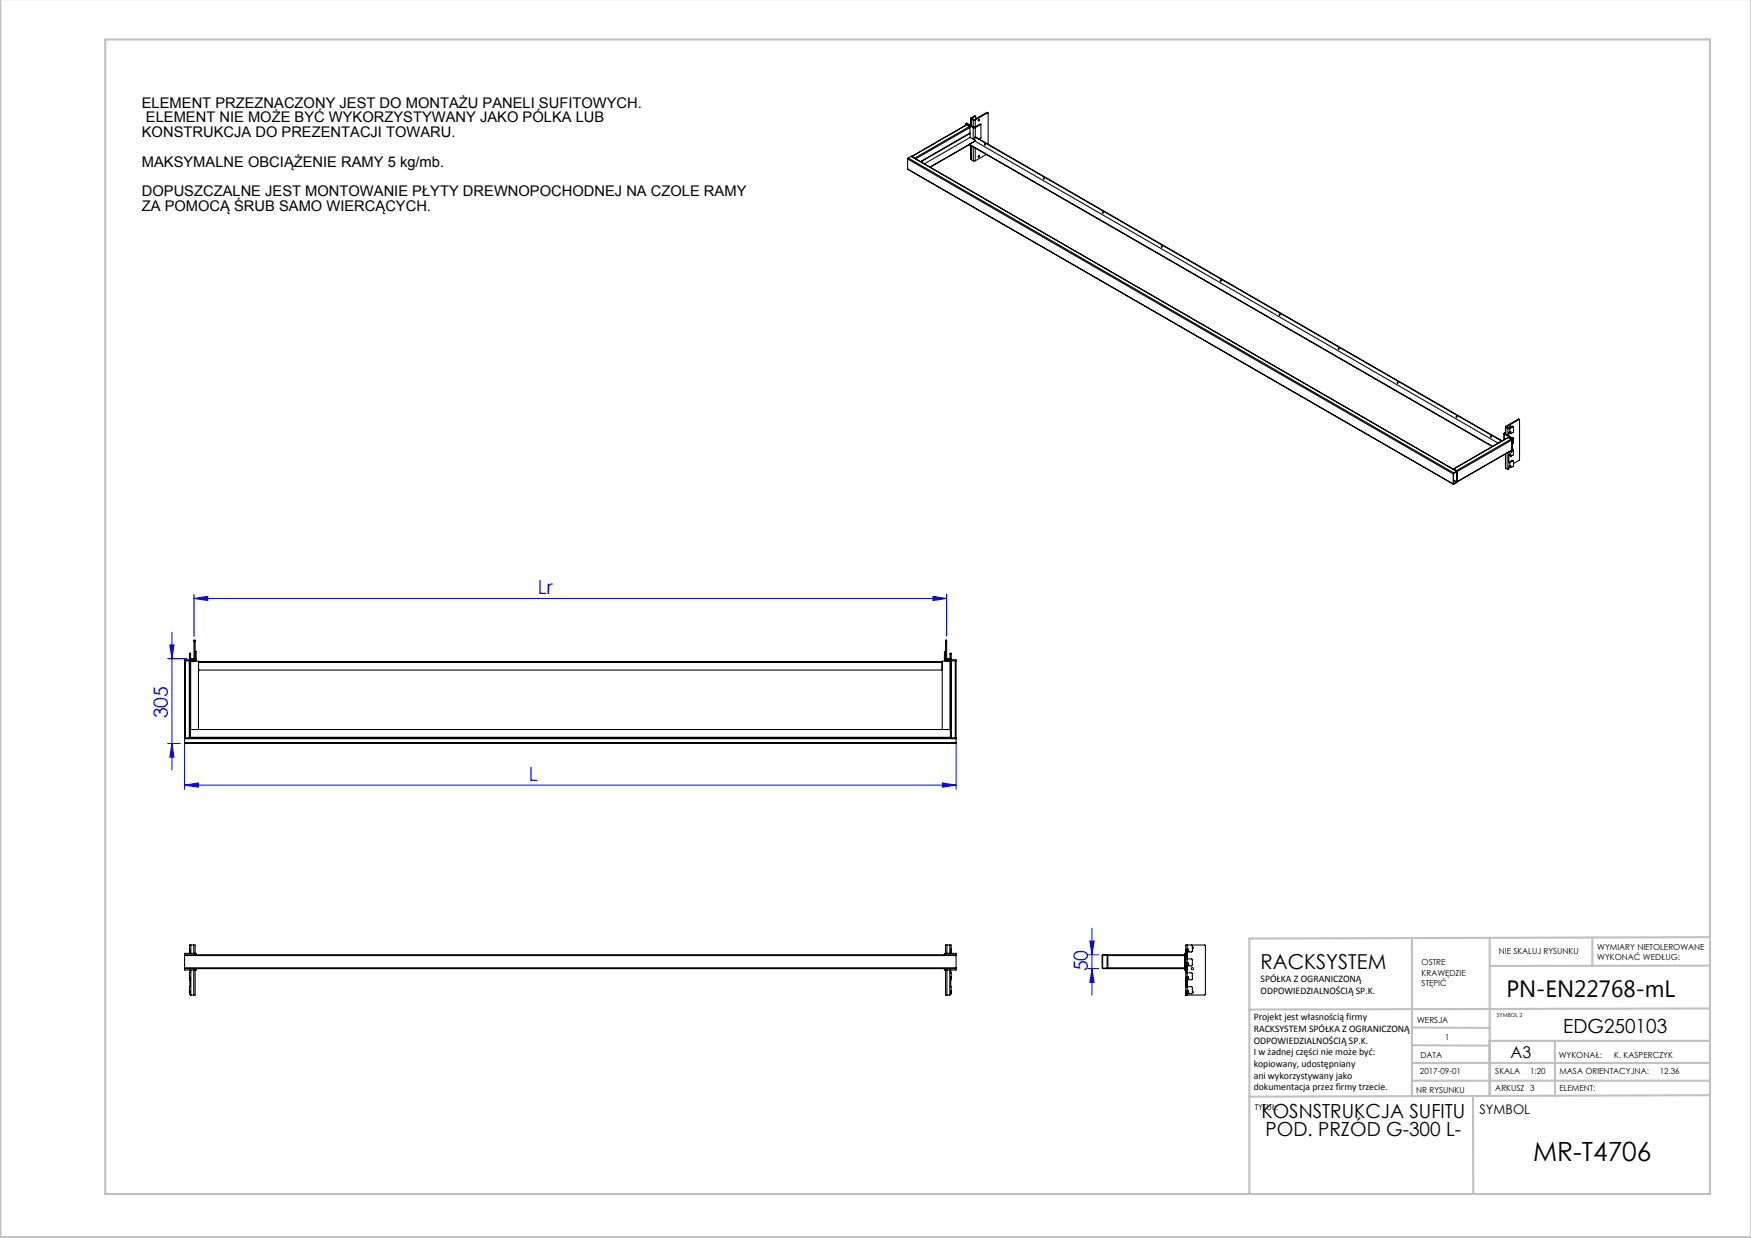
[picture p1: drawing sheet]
<svg xmlns="http://www.w3.org/2000/svg" width="420mm" height="297mm" viewBox="0 0 420 297" stroke-linecap="round" stroke-linejoin="round" font-family="sans-serif">
<g fill="none" stroke="#c0c0c0" stroke-width=".5">
<path d="M.1 -.1v296.9h419.9M25.2 9.5h385v276.9h-385zM338.7 225.2v37.8M357.3 225v37.9v-13.2M382 225.4v6.3M410.1 224.8l-110.4 .4v61.2M410.1 231.7h-52.8M338.7 259.3h71.5M338.7 255h71.5M338.7 250.8l18.6 .1M338.7 246.5l18.6 .1M357.3 249.7h52.9"/>
<path d="M373 249.7v13.2M410.1 241.9l-110.4 .3M353.3 262.9l.1 23.5M410.2 262.7l-110.5 .4"/>
</g>
<g fill="none" stroke="#00f" stroke-width=".24">
<path d="M40.2 158h4.6M40.7 154.7h1l-.5 3.3zM41.2 151.7v33M46.5 143.6l3.3-.5v1zM46.5 142.6v10.2M46.5 143.6h180.6M223.8 143.1l3.3 .5-3.3 .5zM227.1 142.6v10M40.2 178.3h3.1M41.2 178.3l.5 3.4h-1zM44.3 178v11.3M229.3 178v11.3"/>
<path d="M44.3 188.3l3.3-.5v1.1zM44.3 188.3h185M226 187.8l3.3 .5-3.3 .6zM260.9 229h2.7M260.9 232.4h2.7M261.4 225.7h1l-.5 3.3zM261.9 232.4l.5 3.3h-1zM261.9 222.7v16"/>
</g>
<g fill="#00f">
<path d="M226 187.8l3.3 .5-3.3 .6zM44.3 188.3l3.3-.5v1.1z"/>
<path d="M46.5 143.6l3.3-.5v1zM223.8 143.1l3.3 .5-3.3 .5z"/>
<path d="M261.4 225.7h1l-.5 3.3zM261.9 232.4l.5 3.3h-1z"/>
<path d="M40.7 154.7h1l-.5 3.3zM41.2 178.3l.5 3.4h-1z"/>
</g>
<g fill="none" stroke="#000" stroke-width=".25">
<path d="M217.7 38.1l130.9 75.6M217.7 38.1v2.4M217.8 37.9l-.1 .2M217.8 37.9l130.9 75.5M218.5 37.5l130.9 75.6M218.5 37.5l-.7 .4M218.6 37.5h-.1M218.6 37.5l130.9 75.6M218.8 37.5h-.1M218.8 37.5l.6 .4M219.4 37.9l.2 .2M221 38.6l.1 .1"/>
<path d="M221 38.6l11.7-6.6-11.6 6.7M221 38.6v.3M221.1 38.7v.2M231.7 29.6v.4M231.7 29.6l1.7 1M231.7 29.6l.2-.1 1.7 1M231.8 30l-13.1 7.5M231.8 30l-13 7.5M231.8 30l.7 .4M232.5 30.4l.1 .2M232.5 30.4l-13.1 7.5M232.6 34.7v.1"/>
<path d="M232.6 34.6v.2M232.6 34.7l-9.5 5.4M232.6 34.7l125.4 72.4M232.6 34.8l125.3 72.3M232.6 30.6l.1 2.4M232.6 30.6l-13 7.5M232.7 33l-11 6.3M232.7 33l1.1 .6M232.9 34.9l.1 3.4M232.9 28.4v1.7M233 38.3h.1M233 28.2v.3"/>
<path d="M233 28.2l.2 .1M233 28.5l.4 .3M233 28.5v1.6M233 35v3.3M233 38.3l.4 .3M233.2 28.3v.1M233.2 28.4l-.2 .1M233.2 28.4l.4 .3M233.4 30.6h.5M233.4 30.6v2.8M233.4 38.6h.5M233.4 28.8h.5"/>
<path d="M233.4 28.8v1.6M233.4 35.3v3.3M233.6 30.5h.1M233.6 30.5l-.2 .1M233.6 28.7h.1M233.6 28.7l-.2 .1M233.7 27.8l.3 .1M233.7 27.8l-.7 .4M233.7 27.8l.2 .1M233.7 28.7l.2 .1M233.7 30.5l.2 .1M233.8 33.9l-1.2 .8"/>
<path d="M233.8 33.9l125.5 72.4M233.8 33.8l-10.8 6.3M233.9 27.9l.1 .1v.5M233.9 27.9l-.7 .4M233.9 28.8v1.6M233.9 35.5v3.1M233.9 30.6v2.3M233.9 32.9l-.1 1M233.9 32.9l126 72.7M234 32.9h-.1M234 32.9l125.9 72.7M234.8 28.6l-.2 .3"/>
<path d="M234.8 37.4l-.2 .2M235.3 29.8v3.3l-.4 .3M235.3 29.8l-.2-.1-1.4 .8M235.3 29.8l-1.4 .8M236.1 34.6l.2 .2zM236.2 34.6l.1 .1M236.6 37.1l-2.7 1.5M236.7 27l.3 .1M236.7 27l-3 1.7M236.7 27l.2 .1M236.9 27.1l.1 .1v7.4M236.9 27.1l-3 1.7"/>
<path d="M217.7 40.5l130.9 75.7M217.7 40.5l130.9 75.6M250.3 42.7l.1 .3zM250.3 42.7l.1 .2M264.4 50.9l.2 .2zM264.5 50.9l.1 .2M278.6 59.1l.1 .2zM278.6 59.1l.1 .1M292.7 67.2l.1 .2zM292.8 67.2l.1 .2M306.9 75.4l.1 .2zM306.9 75.4l.1 .2"/>
<path d="M321 83.5l.1 .3zM321.1 83.6l.1 .1M335.1 91.7l.2 .2zM335.2 91.7l.1 .2M349.3 99.9l.1 .2zM349.3 99.9l.1 .1M348.6 113.7v2.4M348.7 116v.1M348.7 115.2l.7 .4M348.7 115.3l.7 .4M348.7 112.5h-.1M348.7 113.4l-.1 .3"/>
<path d="M348.7 112.5l.7 .4M349.4 112.9l.1 .2M349.4 113.1h.1M349.4 113.2h.1M349.4 113.2l-.7 .4v2.4M349.4 113.1l-.7 .3M349.4 115.7l-.7 .4M349.4 115.6v.1M349.4 113.2v2.4M349.5 115.5l13.1-7.5-13.1 7.6M349.5 115.5l-.1 .3-.7 .4-.1-.1M349.5 113.1v2.4"/>
<path d="M357.5 104.6l.2 .3zM357.6 104.6l.1 .2M359.9 105.6v.2M359.9 105.6l.1 .1M359.9 105.8v.2M359.9 105.6h.1M360 105.7l-.1 .1M360 105.7v.2M360.7 104v1.5M360.8 103.9v.3M360.8 103.9l.2 .1M360.8 104.2l1.8 1"/>
<path d="M360.8 104.2v1.3M361 104v.1M361 104.1l1.9 1M361 104.1l-.2 .1M361.1 108.9l.1 3.4M361.1 102.4v1.7M361.1 104h-.1M361.1 103.7l-.3 .2M361.2 112.3l.5 .3M361.2 102.3v.2M361.2 102.3l.7 .4M361.2 102.5l.5 .3"/>
<path d="M361.2 102.5v1.7M361.2 108.9v3.4M361.4 102.4h.1M361.4 102.4l-.2 .1M361.7 102.8h.5M361.7 102.8v1.6M361.7 108.6v4M361.8 105l-13.2 7.5M361.8 105l-13.1 7.5M361.8 105l.6 .4M361.9 102.7h.1M361.9 102.7l-.2 .1"/>
<path d="M361.9 110.8v.1M361.9 110.9h.1M361.9 110.9l.1 .1M362 102.7l.2 .1M362 110.9l.2 .1M362.2 103.6l-.3 .1v.9M362.2 109.1l-.3 .1 .1 1.8M362.2 111h-.2M362.2 111.8l-.3 .1v.6l-.2 .1M362.2 102.8v.8M362.2 108.3v.8M362.2 111v.8"/>
<path d="M362.2 103.6l.2-.1v.5M362.2 109.1l.2-.2v.5M362.2 111.8l.2-.1v.4M362.2 103.6v.3M362.2 109v.3M362.2 111.8v.2M362.2 103.9l.2 .1M362.2 112v.1M362.2 109.3l.2 .1M362.2 112l.2 .2M362.2 109.3h.1M362.2 102.2l-.1 .3"/>
<path d="M362.2 108.3l.4 .1M362.4 102.5l-.1-.3-.2 .4M362.4 105.4l.2 .2-13.1 7.5M362.4 105.4l-13 7.5M362.6 105.2l.2-.1v3.2l-.2 .1M362.6 105.2v3.2M362.7 105l.3 .1M362.7 102.3l.3 .1M362.7 110.4l.3 .1M362.7 102.3l.2 .1M362.7 102.3l-.7 .4M362.7 110.4l.2 .2"/>
<path d="M362.7 110.4l-.7 .5M362.8 107.7l.2 .1M362.8 107.8h.1M362.9 102.4h.1v1.2l-.6 .4M362.9 105.1l.1 .1v1.1l-.2 .3M362.9 107.8l.1 .1v1.1l-.6 .4M362.9 110.6h.1v1.1l-.6 .4M362.9 102.4l-.7 .4M362.9 105.1l-.1 .1M362.9 107.8l-.1 .1M362.9 110.6l-.7 .4M364.2 100.6l.2 .1"/>
<path d="M364.2 100.6l.1 .1M364.2 100.6l-3 1.7M364.3 100.7h.2v9.6l-1.5 .9M364.3 100.7l-2.9 1.7M44.3 158.5h2.4M44.5 158.5v18.5M45.4 158.5v18.5M45.4 156.9v-.2h.3v.2M45.4 157.9l.3 .4 .1-.3M45.4 156.9v1M45.4 157.9h.3M45.4 156.9h.3"/>
<path d="M45.6 158.5v18.5M45.6 158.6h2v16.4M45.7 157.9l.1 .1M45.7 156.9v1M45.7 158.6v16.4M45.8 158h.7M46.5 153.8v-.2h.3v.2M46.5 157.9h.3l-.1 .3-.2 .1v-.3M46.5 157.9v.1M46.5 153.8h.3M46.5 153.8v4.1M46.7 158.3h-2.4v18.7"/>
<path d="M46.7 158.3v.2M46.8 158.2l-.1 .1M46.8 153.8v4.4M46.8 156.3h.3v1.9M46.8 158.2h.3M47.1 158.2l-.4 .3M47.6 158.9h.2M47.6 158.8h.2M47.8 158.8v.1M47.8 158.9h178M47.8 158.8h178M225.8 158.9h.2"/>
<path d="M225.8 158.8h.2v1.8l-.2 .2h-178l-.2-.2M225.8 158.8v.1M226.5 158.2l.4 .3M226.5 158.2h.3M226.8 153.8v-.2h.3v.2M226.8 158.2l.1 .1M226.8 153.8v4.4M226.8 156.3h-.3v1.9M226.8 153.8h.3M226.9 158.3h2.4v18.7M226.9 158.3v.2M226.9 158.5h2.4"/>
<path d="M227.1 157.9h-.3l.1 .3 .2 .1v-.3M227.1 157.9v.1M227.1 153.8v4.1M227.1 158h.7M227.9 158.6v16.4M227.9 156.9v-.2h.3v.2M227.9 157.9l-.1 .1M227.9 156.9v1M227.9 157.9h.3M227.9 156.9h.3M228 158.5v18.5M228 158.6h-2v16.4"/>
<path d="M228.2 157.9l-.3 .4-.1-.3M228.2 156.9v1M228.2 158.5v18.5M229.1 158.5v18.5M44.3 177h.2M44.3 177v.2M44.3 178.1v.2h185v-.2M44.3 177.2v.9M44.3 177.2h185M44.3 178.1h185M44.5 177h.9M45.4 177h.2"/>
<path d="M45.6 175h182.4M45.6 177h182.4M45.6 176.9h182.4M45.6 175v2M228 177h.2M228.2 177h.9M229.1 177h.2M229.3 177v.2M229.3 177.2v.9M44.3 229v.2M44.3 232.2v.2M44.3 232.4v.3h2.4"/>
<path d="M44.3 229.2v3M44.3 229h185M44.3 229.2h185M44.3 232.2h185M44.3 232.4h185M45.4 237.7h.1M45.4 234.4h.1M45.4 227.7h.1M45.4 235h.1M45.4 228.3l.1 .1M45.4 238.3l.1 .1M45.4 233.4v1.6"/>
<path d="M45.4 236.7v1.6M45.4 238.3h.1M45.4 228.3h.1M45.5 236.7h.1M45.5 233.4h.1M45.5 237.7l.1 .8 .2 .2M45.5 234.4v2.3M45.5 227.7v1M45.5 232.7v.7M45.8 238.7h.7M45.8 226.7h-.4v1.6M45.8 226.7h.7"/>
<path d="M45.8 226.7v2M45.8 232.7v6M46.5 226.7h.3v2M46.5 226.7v2M46.5 232.7v6M46.7 228.7h.4v.3M46.7 228.7h-2.4v.3M46.7 228.7v.3M46.7 232.4v.3M46.8 232.7v6h-.3M47.1 232.4v.3h-.4M226.5 232.4v.3h.4"/>
<path d="M226.8 232.7v6h.3M226.9 228.7h-.4v.3M226.9 228.7h2.4v.3M226.9 228.7v.3M226.9 232.4v.3M227.1 226.7h-.3v2M227.1 226.7h.7M227.1 226.7v2M227.1 232.7v6M227.8 226.7h.4v1.6M227.8 238.7h-.7M227.8 226.7v2"/>
<path d="M227.8 232.7v6M228.1 232.7l.1 2.3M228.1 238.3h.1M228.1 228.3h.1M228.1 235h.1M228.2 227.7l-.1 1M228.2 234.4v3.9M228.2 237.7l-.2 .8-.2 .2M228.2 235h-.1M228.2 238.3l-.1 .1M228.2 228.3l-.1 .1M229.3 229v.2"/>
<path d="M229.3 232.2v.2M229.3 229.2v3M229.3 232.4v.3h-2.4M264.5 229.2h1.1l-.1 3h-1zM265.7 232.2v.2h18.5M265.7 229.2l-.2-.2h-1l-.1 .2v3.1l1.1 .1 .2-.2M265.7 229.2h18.5M265.7 232.2h18.5M265.7 229.2v3M284.2 229h-18.5v.2M284.4 238.7h.1M284.4 238.7h.3"/>
<path d="M284.4 228.7h-.2v4h.2M284.5 230l1.4 .1 .1 1.5-.8 .1-.1-.7-.6 .1M284.5 233.3l1.4 .1 .1 1.5-.8 .1-.1-.6h-.6M284.5 236.6l1.4 .2 .1 1.5-.8 .1-.1-.7-.6 .1M284.5 238.5l-.1 .2M284.5 227.8v2.2M284.5 231.1v2.2M284.5 234.4v2.2M284.5 237.8v.7M284.5 230h.2M284.5 231.1h.2M284.5 233.3h.2"/>
<path d="M284.5 234.4h.2M284.5 227.8h.2M284.5 237.8h.2M284.5 236.6h.2M284.5 238.5h.2M284.7 238.7h.1M284.7 230h.1M284.7 233.3v.1M284.7 236.6v.1M284.7 238.5v.2M284.7 227.8v2.2M284.7 231.1v2.2"/>
<path d="M284.7 234.4v2.2M284.7 237.8v.7M284.7 231v.1M284.7 234.4h.1M284.7 227.7v.1M284.7 237.7v.1M284.8 226.7h-.4v12M284.8 226.7h4.1l.2 .2v11.7l-4.3 .1M284.8 226.7v12M285.8 226.7l.2 .2-.1 1.4-.7 .1-.1-.7-.6 .1M286 237.8l.2 .2-.2 .3M286 227.1l.2 .3-.2 .2"/>
<circle cx="234.8" cy="37.6" r=".2"/>
<circle cx="234.8" cy="28.9" r=".2"/>
<circle cx="286" cy="232.4" r=".27"/>
</g>
<text font-size="6.3" x="367.7" y="278.5">MR-T4706</text>
<text font-size="5.6" x="361.3" y="239.1">PN-EN22768-mL</text>
<text font-size="4.9" x="302.4" y="232.4">RACKSYSTEM</text>
<g font-size="4.7" fill="#00f">
<text x="129" y="142.6">Lr</text>
<text x="40.2" y="172.3" transform="rotate(-90 40.2 172.3)">305</text>
<text x="126.8" y="187.3">L</text>
<text x="260.9" y="233" transform="rotate(-90 260.9 233)">50</text>
</g>
<g font-size="4.7">
<text x="375" y="247.8">EDG250103</text>
<text x="302.6" y="268.1">KOSNSTRUKCJA SUFITU</text>
<text x="303.6" y="272.6">POD. PRZÓD G-300 L-</text>
</g>
<text font-size="3.9" x="362.3" y="253.8">A3</text>
<g font-size="3.5">
<text x="34" y="25.9">ELEMENT PRZEZNACZONY JEST DO MONTAŻU PANELI SUFITOWYCH.</text>
<text x="35" y="29.4">ELEMENT NIE MOŻE BYĆ WYKORZYSTYWANY JAKO PÓLKA LUB</text>
<text x="34" y="32.9">KONSTRUKCJA DO PREZENTACJI TOWARU.</text>
<text x="34" y="40">MAKSYMALNE OBCIĄŻENIE RAMY 5 kg/mb.</text>
<text x="34" y="47">DOPUSZCZALNE JEST MONTOWANIE PŁYTY DREWNOPOCHODNEJ NA CZOLE RAMY</text>
<text x="34" y="50.6">ZA POMOCĄ ŚRUB SAMO WIERCĄCYCH.</text>
</g>
<text font-size="3.2" x="354.9" y="267.2">SYMBOL</text>
<g font-size="2.4">
<text x="302.4" y="235.6">SPÓŁKA Z OGRANICZONĄ</text>
<text x="302.4" y="238.4">ODPOWIEDZIALNOŚCIĄ SP.K.</text>
<text x="300.7" y="244.7">Projekt jest własnością firmy</text>
<text x="300.7" y="247.5">RACKSYSTEM SPÓŁKA Z OGRANICZONĄ</text>
<text x="300.7" y="250.3">ODPOWIEDZIALNOŚCIĄ SP.K.</text>
<text x="300.7" y="253.1">I w żadnej części nie może być:</text>
<text x="300.7" y="256">kopiowany, udostępniany</text>
<text x="300.7" y="258.8">ani wykorzystywany jako</text>
<text x="300.7" y="261.6">dokumentacja przez firmy trzecie.</text>
</g>
<g font-size="2">
<text x="383.1" y="227.9">WYMIARY NIETOLEROWANE</text>
<text x="341" y="231.6">OSTRE</text>
<text x="359.5" y="228.9">NIE SKALUJ RYSUNKU</text>
<text x="383.1" y="230.4">WYKONAĆ WEDŁUG:</text>
<text x="341" y="234.1">KRAWĘDZIE</text>
<text x="341" y="236.6">STĘPIĆ</text>
<text x="339.9" y="245.4">WERSJA</text>
<text x="346.6" y="249.5">1</text>
<text x="340.6" y="257.7">2017-09-01</text>
<text x="340.7" y="253.8">DATA</text>
<text x="358.7" y="257.7">SKALA</text>
<text x="367" y="257.7">1:20</text>
<text x="373.9" y="253.8">WYKONAŁ:</text>
<text x="374.1" y="257.7">MASA ORIENTACYJNA:</text>
<text x="387.2" y="253.8">K. KASPERCZYK</text>
<text x="398.1" y="257.7">12.36</text>
<text x="339.7" y="262.3">NR RYSUNKU</text>
<text x="358.7" y="261.7">ARKUSZ 3</text>
<text x="374.1" y="261.7">ELEMENT:</text>
<text x="301" y="266.4">TYTUŁ:</text>
</g>
<text font-size="1.3" x="359" y="244">SYMBOL 2</text>
</svg>
